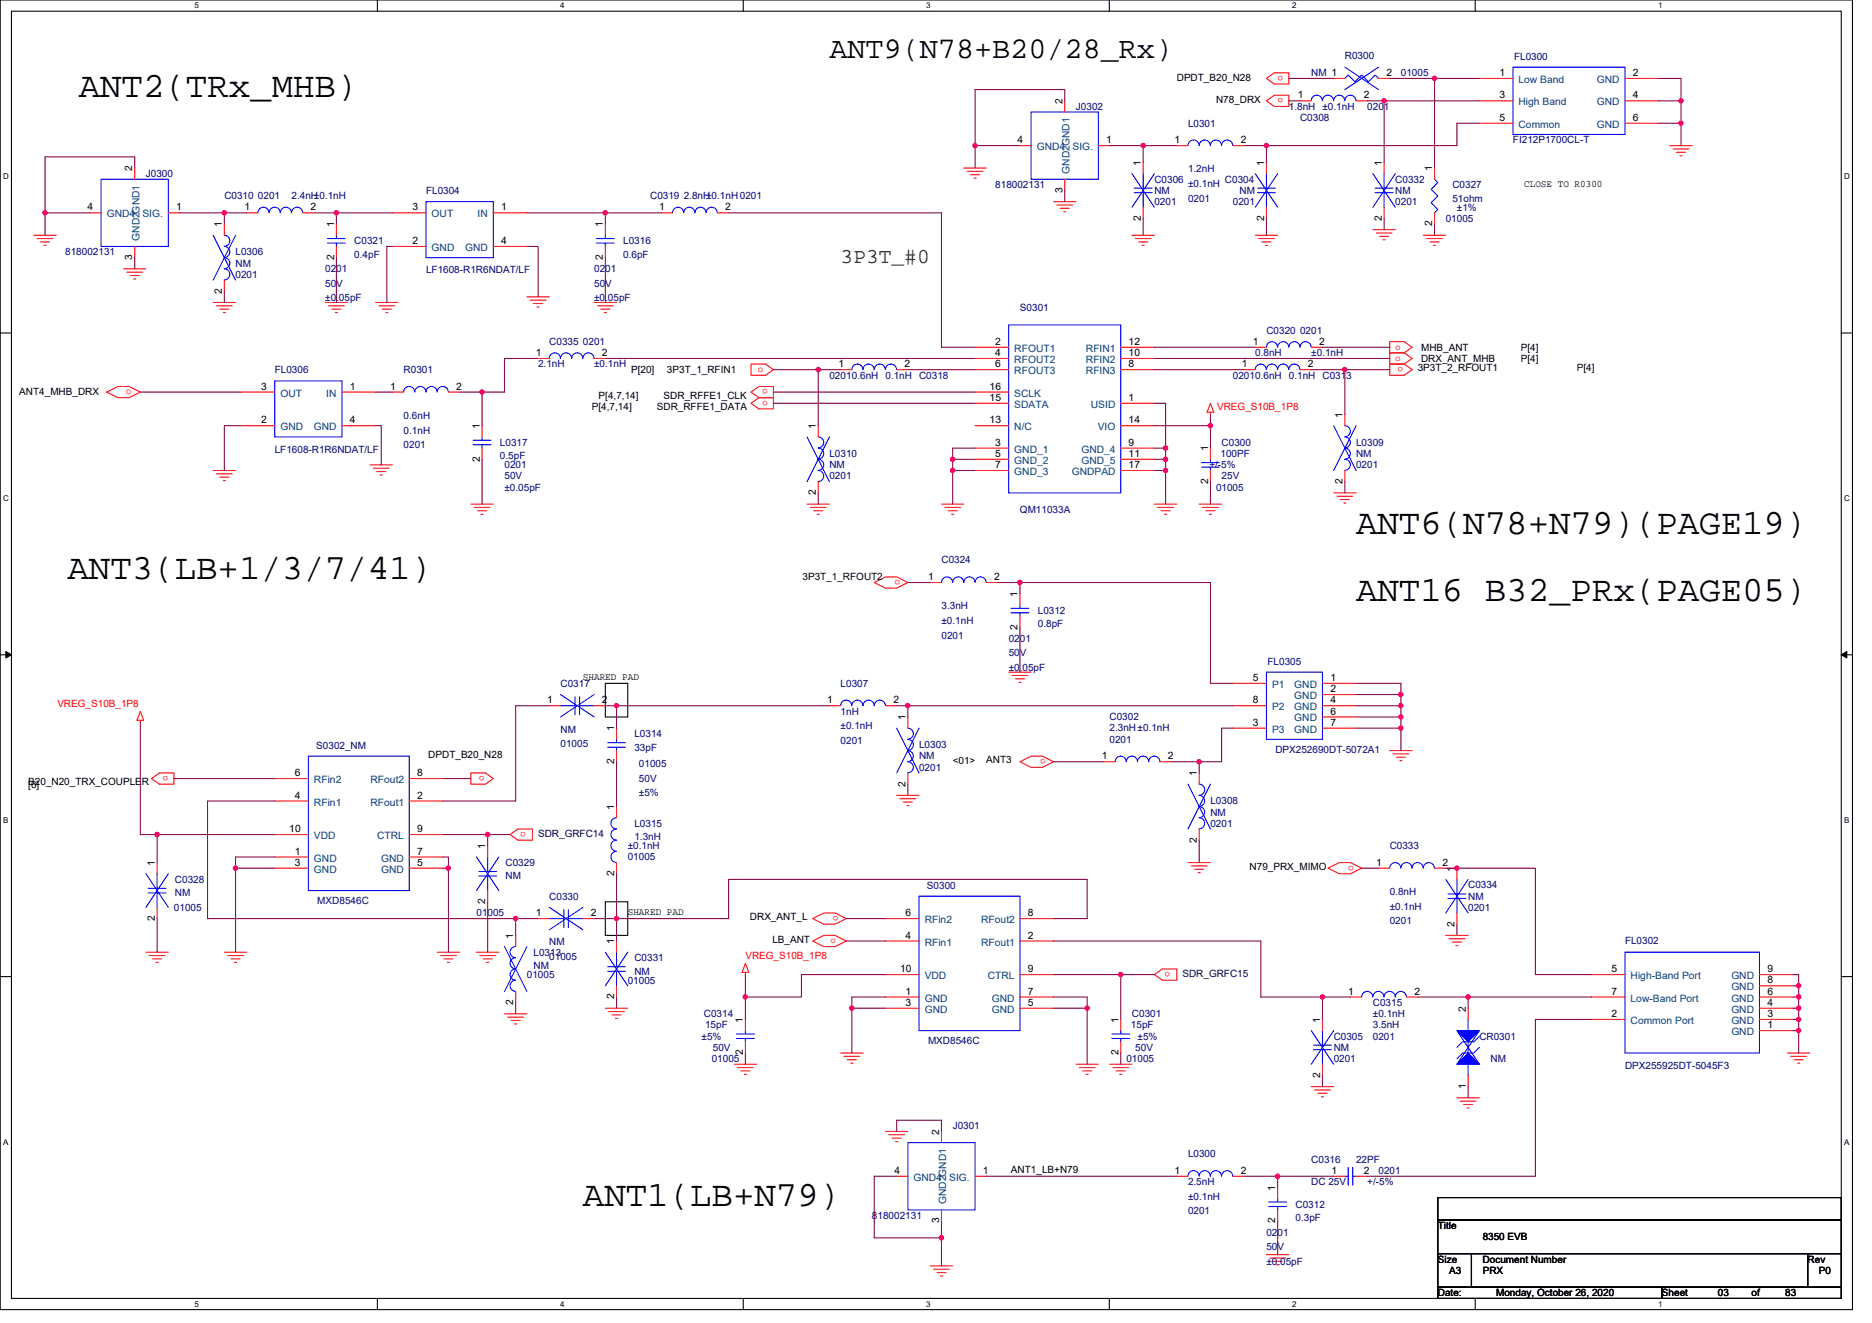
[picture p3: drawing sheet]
<svg xmlns="http://www.w3.org/2000/svg" width="297mm" height="210mm" viewBox="0 0 297 210" stroke-linecap="round" stroke-linejoin="round" font-family="sans-serif">
<path d="M0 0h293.9v207.9h-293.9zM1.8 1.8h290.4v204.3h-290.4z" fill="none" stroke="#000" stroke-width=".17"/>
<g fill="#fff">
<path d="M30.8 .2h.7v1.4h-.7z"/>
<path d="M30.8 206.3h.7v1.4h-.7z"/>
</g>
<path d="M59.9 0v1.8M59.9 206.1v1.8" fill="none" stroke="#000" stroke-width=".17"/>
<g fill="#fff">
<path d="M88.9 .2h.7v1.4h-.7z"/>
<path d="M88.9 206.3h.7v1.4h-.7z"/>
</g>
<path d="M117.9 0v1.8M117.9 206.1v1.8" fill="none" stroke="#000" stroke-width=".17"/>
<g fill="#fff">
<path d="M147 .2h.7v1.4h-.7z"/>
<path d="M147 206.3h.7v1.4h-.7z"/>
</g>
<path d="M176 0v1.8M176 206.1v1.8" fill="none" stroke="#000" stroke-width=".17"/>
<g fill="#fff">
<path d="M205 .2h.7v1.4h-.7z"/>
<path d="M205 206.3h.7v1.4h-.7z"/>
</g>
<path d="M234.1 0v1.8M234.1 206.1v1.8" fill="none" stroke="#000" stroke-width=".17"/>
<g fill="#fff">
<path d="M263.1 .2h.7v1.4h-.7z"/>
<path d="M263.1 206.3h.7v1.4h-.7z"/>
<path d="M.5 27.3h.9v1.4h-.9z"/>
<path d="M292.6 27.3h.9v1.4h-.9z"/>
<path d="M.5 78.4h.9v1.4h-.9z"/>
<path d="M292.6 78.4h.9v1.4h-.9z"/>
</g>
<path d="M0 52.9h1.8M292.2 52.9h1.7" fill="none" stroke="#000" stroke-width=".17"/>
<g fill="#fff">
<path d="M.5 129.5h.8v1.4h-.8z"/>
<path d="M292.6 129.5h.9v1.4h-.9z"/>
</g>
<path d="M0 103.9h1.8M292.2 103.9h1.7" fill="none" stroke="#000" stroke-width=".17"/>
<path d="M.9 103.4l.9 .5-.9 .5zM292.2 103.9l.8-.5v1z" fill="#000" stroke="#000" stroke-width=".16"/>
<g fill="#fff">
<path d="M.5 180.5h.8v1.4h-.8z"/>
<path d="M292.6 180.5h.9v1.4h-.9z"/>
</g>
<path d="M96.1 108.5h3.5v5.3h-3.5zM0 155h1.8M96.1 143.1h3.5v5.4h-3.5zM292.2 155h1.7M228.2 190.1h64v3.5h-64zM228.2 193.6h64v5.4h-64zM228.2 199h5.3v5.3h-5.3zM233.5 199h53.3v5.3h-53.3zM286.8 199h5.4v5.3h-5.4zM228.2 204.3h35.5v1.8h-35.5zM263.7 204.3h28.5v1.8h-28.5z" fill="none" stroke="#000" stroke-width=".17"/>
<g fill="none" stroke="#f00" stroke-width=".17">
<path d="M168.9 16v1.8M201 12.4l1.2-.8h2.3v1.7h-2.3zM201 16l1.2-.9h2.3v1.8h-2.3zM206.3 16h1.8M211.6 12.4h1.8M215.2 16h1.8M218.7 12.4h1.8M234.7 12.4h5.4M234.7 16h5.4M234.7 19.6h5.4M257.8 12.4h5.4M257.8 16h5.4"/>
<path d="M257.8 19.6h5.4M5.4 37.3h3.5M5.9 37.9h2.5M6.4 38.4h1.5M7 38.9h.3M14.3 33.8h1.7M21.4 26.7v1.7M21.4 39.1v1.8M26.7 33.8h1.8M35.6 35.6v1.7M39.2 33.8h1.7M48 33.8h1.8"/>
<path d="M53.4 35.6v1.7M53.4 39.1v1.8M62.3 39.1h5.3M62.3 33.8h5.3M78.3 33.8h5.3M78.3 39.1h5.3M96.1 35.6v1.7M96.1 39.1v1.8M104.9 33.8h1.8M113.8 33.8h1.8M152.9 26.7h3.6M153.5 27.2h2.5"/>
<path d="M154 27.7h1.4M154.6 28.3h.3M161.8 23.1h1.8M167.2 32h3.5M167.7 32.5h2.5M168.2 33.1h1.5M168.8 33.6h.3M168.9 28.4v1.8M174.3 23.1h1.8M179.6 37.3h3.6M180.1 37.9h2.5M180.7 38.4h1.4"/>
<path d="M181.2 38.9h.4M181.4 25.8v1.8M181.4 32.9v1.8M186.7 23.1h1.8M195.6 23.1h1.8M199.2 37.3h3.5M199.7 37.9h2.5M200.2 38.4h1.5M200.8 38.9h.3M201 25.8v1.8M201 32.9v1.8M217.8 36.4h3.6"/>
<path d="M218.4 37h2.5M218.9 37.5h1.4M219.5 38.1h.3M219.6 25.8v1.8M219.6 32.9v1.8M225.8 37.3h3.6M226.4 37.9h2.5M226.9 38.4h1.4M227.5 38.9h.3M227.6 26.7v1.7M227.6 33.8v1.8M265 23.1h3.5"/>
<path d="M265.5 23.6h2.5M266 24.2h1.5M266.6 24.7h.3M19.6 42.7h3.6M20.1 43.2h2.5M20.7 43.7h1.4M21.2 44.3h.3M33.8 48h3.6M34.4 48.5h2.4M34.9 49.1h1.4M35.4 49.6h.4M35.6 44.4v1.8"/>
<path d="M51.6 48h3.6M52.1 48.5h2.5M52.7 49.1h1.4M53.2 49.6h.3M59.6 48h3.6M60.1 48.5h2.5M60.7 49.1h1.4M61.2 49.6h.3M83.6 47.1h3.6M84.1 47.6h2.5M84.7 48.2h1.4M85.2 48.7h.4"/>
<path d="M85.4 56.9h1.8M94.3 56.9h1.8M94.3 48h3.5M94.8 48.5h2.5M95.3 49.1h1.5M95.9 49.6h.3M119.2 57.8h2.3l1.2 .9-1.2 .9h-2.3zM133.4 58.7h1.8M142.3 58.7h1.8M154.7 55.1h5.4M154.7 56.9h5.4M154.7 58.7h5.4"/>
<path d="M177.8 55.1h5.4M177.8 58.7h5.4M177.8 56.9h5.4M197.4 58.7h1.8M199.2 55.1h1.8M206.3 58.7h1.8M208.1 55.1h1.7M220.5 54.2h2.3l1.3 .9-1.3 .9h-2.3zM220.5 57.8h2.3l1.3 .9-1.3 .9h-2.3zM222.8 56l1.3 .9-1.3 .9M222.8 56h-2.3v1.8h2.3M16.9 62.2l1.8-.9h1.8l1.8 .9-1.8 .9h-1.8z"/>
<path d="M33.8 74.7h3.6M34.4 75.2h2.4M34.9 75.7h1.4M35.4 76.3h.4M38.3 67.6h5.3M38.3 62.2h5.3M54.3 62.2h5.3M54.3 67.6h5.3M58.7 73.8h3.6M59.2 74.3h2.5M59.8 74.8h1.4M60.3 75.4h.4"/>
<path d="M62.3 62.2h1.7M71.2 62.2h1.7M76.5 67.6v1.7M76.5 71.1v1.8M119.2 62.2l1.2-.9h2.3v1.8h-2.3zM119.2 64l1.2-.9h2.3v1.8h-2.3zM129.8 67.6v1.7M129.8 76.5v1.7M154.7 71.1h5.4M154.7 72.9h5.4M154.7 62.2h5.4M154.7 64h5.4"/>
<path d="M154.7 67.6h5.4M154.7 74.7h5.4M177.8 64h5.4M177.8 67.6h5.4M177.8 71.1h5.4M177.8 72.9h5.4M177.8 74.7h5.4M192.1 71.1v1.8M192.1 74.7v1.8M192.1 64l.5 1.4h-1.1zM192.1 65.4v.4M211.6 78.2h3.6"/>
<path d="M212.2 78.8h2.4M212.7 79.3h1.4M213.2 79.8h.4M213.4 65.8v1.8M213.4 74.7v1.8M74.7 80h3.6M75.2 80.5h2.5M75.8 81.1h1.4M76.3 81.6h.4M128.1 80h3.5M128.6 80.5h2.5M129.1 81.1h1.5"/>
<path d="M129.7 81.6h.3M138.7 92.5l1.8-.9h1.8l1.8 .9-1.8 .8h-1.8zM147.6 92.5h1.8M149.4 80h3.5M149.9 80.5h2.5M150.4 81.1h1.5M151 81.6h.3M156.5 92.5h1.8M161.8 94.2v1.8M161.8 97.8v1.8M183.2 80h3.5M183.7 80.5h2.5"/>
<path d="M184.2 81.1h1.5M184.8 81.6h.3M190.3 80h3.5M190.8 80.5h2.5M191.3 81.1h1.5M191.9 81.6h.3M22.3 112.9l.5 1.4h-1.1zM22.3 114.3v.4M87.2 112h1.7M94.3 112h1.8M97.8 115.6v1.7M97.8 119.1v1.8"/>
<path d="M131.6 112h1.8M140.5 112h1.8M144.1 113.8v1.8M160.1 106.7h3.5M160.6 107.2h2.5M161.1 107.7h1.5M161.7 108.3h.3M195.6 115.6h5.4M195.6 108.5h5.4M195.6 112h5.4M209.8 108.5h5.4M209.8 110.2h5.4"/>
<path d="M209.8 112h5.4M209.8 113.8h5.4M209.8 115.6h5.4M220.5 119.1h3.6M221 119.7h2.5M24 123.6l1.3-.9h2.3v1.8h-2.3zM24.9 136.9v1.8M43.6 136h5.3M43.6 137.8h5.3M43.6 127.1h5.3M43.6 123.6h5.3M43.6 132.5h5.3"/>
<path d="M64.9 127.1h5.4M64.9 137.8h5.4M64.9 136h5.4M64.9 123.6h5.4M64.9 132.5h5.4M74.7 122.7h2.3l1.3 .9-1.3 .9h-2.3zM77.4 134.2v1.8M80.9 132.5l1.3-.9h2.3v1.7l-2.3 .1zM97.8 128v1.8M97.8 136.9v1.8M142.3 126.2h3.5M142.8 126.8h2.5"/>
<path d="M143.3 127.3h1.5M143.9 127.8h.3M144.1 122.7v1.8M161.8 120.9l1.8-.9h1.8l1.8 .9-1.8 .9h-1.8zM175.2 120.9h1.8M184.1 120.9h1.7M188.5 136.9h3.6M189 137.4h2.5M189.6 138h1.4M190.1 138.5h.4M190.3 122.7v1.8M190.3 131.6v1.7"/>
<path d="M210.7 137.8l1.8-.9h1.8l1.8 .9-1.8 .9h-1.8zM218.7 137.8h1.8M221.6 120.2h1.4M222.1 120.7h.4M227.6 137.8h1.8M231.2 137.8v1.8M23.2 151.1h3.5M23.7 151.7h2.5M24.2 152.2h1.5M24.8 152.7h.3M24.9 144v1.8M35.6 151.1h3.6"/>
<path d="M36.1 151.7h2.5M36.7 152.2h1.4M37.2 152.7h.3M69.4 151.1h3.5M69.9 151.7h2.5M70.4 152.2h1.5M71 152.7h.3M75.6 151.1h3.6M76.1 151.7h2.5M76.7 152.2h1.4M77.2 152.7h.4M77.4 141.4v1.7"/>
<path d="M81.8 148.5v1.7M81.8 157.4v1.7M85.4 145.8h1.8M92.5 145.8h1.8M97.8 149.4v1.7M97.8 156.5v1.7M118.3 152.9l.5 1.4h-1.1zM118.3 154.3v.4M128.9 149.4l1.8-.9h1.8l1.8 .9-1.8 .8h-1.8zM128.9 145.8l1.8-.9h1.8l1.8 .9-1.8 .9h-1.8zM140.5 158.2h5.3M140.5 149.4h5.3"/>
<path d="M140.5 145.8h5.3M140.5 154.7h5.3M161.8 149.4h5.4M161.8 158.2h5.4M161.8 145.8h5.4M161.8 154.7h5.4M183.2 154.7l1.2-.9h2.3v1.8h-2.3zM214.3 158.2h1.8M223.2 158.2h1.8M229.4 148.5h3.6M229.9 149h2.5M230.5 149.5h1.4"/>
<path d="M231 150.1h.3M231.2 144.9v1.8M252.5 154.7h5.3M252.5 158.2h5.3M279.2 158.2h5.3M279.2 156.5h5.3M279.2 154.7h5.3M80 160.9h3.6M80.6 161.4h2.5M81.1 162h1.4M81.7 162.5h.3M96.1 160h3.5"/>
<path d="M96.6 160.5h2.5M97.1 161.1h1.4M97.7 161.6h.3M116.5 168.9h3.6M117 169.4h2.5M117.6 170h1.4M118.1 170.5h.3M118.3 161.8v1.8M118.3 165.4v1.7M133.4 167.1h3.5M133.9 167.7h2.5M134.4 168.2h1.5"/>
<path d="M135 168.7h.3M140.5 160h5.3M140.5 179.6h3.6M149.4 179.6v1.8M161.8 160h5.4M170.7 168.9h3.6M171.3 169.4h2.5M171.8 170h1.4M172.3 170.5h.4M176.1 168.9h3.5M176.6 169.4h2.5M177.1 170h1.5"/>
<path d="M177.7 170.5h.3M177.8 161.8v1.8M177.8 165.4v1.7M208.1 172.5h3.5M208.6 173h2.5M209.1 173.5h1.5M209.7 174.1h.3M209.8 161.8v1.8M209.8 168.9v1.8M231.2 174.2h3.5M231.7 174.8h2.5M232.2 175.3h1.5"/>
<path d="M232.8 175.9h.3M233 170.7v1.8M233 160v1.8M252.5 161.8h5.3M279.2 161.8h5.3M279.2 163.6h5.3M279.2 160h5.3M283.6 167.1h3.6M284.2 167.7h2.5M284.7 168.2h1.4M285.2 168.7h.4M141 180.1h2.5"/>
<path d="M141.6 180.6h1.4M142.1 181.2h.3M142.3 186.7h1.8M149.4 192v1.8M154.7 186.7h1.8M186.7 186.7h1.8M195.6 186.7h1.8M201 199.1h3.5M201.5 199.7h2.5M202.7 188.5v1.7M202.7 192v1.8M211.6 186.7h1.8"/>
<path d="M215.2 186.7h1.8M147.6 200.9h3.6M148.1 201.4h2.5M148.7 202h1.4M149.2 202.5h.4M202 200.2h1.5M202.6 200.7h.3"/>
</g>
<g fill="none" stroke="#00f" stroke-width=".17">
<path d="M163.6 17.8h10.7v10.6h-10.7zM209.8 16a.88 .88 0 0 0-.9-.9 .88 .88 0 0 0-.8 .9M211.6 16a.88 .88 0 0 0-.9-.9 .88 .88 0 0 0-.9 .9M213.4 16a.88 .88 0 0 0-.9-.9 .88 .88 0 0 0-.9 .9M213.4 10.7l5.3 3.5M213.4 12.4l.5-.5 1.1 1.1 1.1-1.1 1 1.1 1.1-1.1 .5 .5M215.2 16a.88 .88 0 0 0-.9-.9 .88 .88 0 0 0-.9 .9M218.7 10.7l-5.3 3.5M240.1 10.7h17.7v10.6h-17.7zM16 28.4h10.7v10.7h-10.7zM33.8 37.3l3.6 7.1M35.6 37.3a.88 .88 0 0 1 .9 .9 .88 .88 0 0 1-.9 .9 .89 .89 0 0 1 .9 .9 .89 .89 0 0 1-.9 .9"/>
<path d="M37.4 37.3l-3.6 7.1M42.7 33.8a.88 .88 0 0 0-.9-.9 .88 .88 0 0 0-.9 .9M44.5 33.8a.88 .88 0 0 0-.9-.9 .88 .88 0 0 0-.9 .9M48 33.8a.89 .89 0 0 0-.9-.9 .89 .89 0 0 0-.9 .9 .88 .88 0 0 0-.8-.9 .88 .88 0 0 0-.9 .9M52 37.9h2.8M52 38.6h2.8M53.4 37.3v.6M53.4 38.6v.5M67.6 32h10.7v8.9h-10.7zM94.6 37.9h2.9M94.6 38.6h2.9M96.1 37.3v.6"/>
<path d="M96.1 38.6v.5M110.3 33.8a.89 .89 0 0 0-.9-.9 .89 .89 0 0 0-.9 .9 .88 .88 0 0 0-.9-.9 .88 .88 0 0 0-.9 .9M112 33.8a.88 .88 0 0 0-.8-.9 .88 .88 0 0 0-.9 .9M113.8 33.8a.88 .88 0 0 0-.9-.9 .88 .88 0 0 0-.8 .9M179.6 27.6l3.6 5.3M180 29.9h2.8M180 30.6h2.8M181.4 27.6v2.3M181.4 30.6v2.3M183.2 27.6l-3.6 5.3M190.3 23.1a.88 .88 0 0 0-.9-.9 .88 .88 0 0 0-.9 .9M192 23.1a.88 .88 0 0 0-.8-.9 .88 .88 0 0 0-.9 .9"/>
<path d="M195.6 23.1a.89 .89 0 0 0-.9-.9 .89 .89 0 0 0-.9 .9 .88 .88 0 0 0-.9-.9 .88 .88 0 0 0-.8 .9M199.2 27.6l3.5 5.3M199.5 29.9h2.9M199.5 30.6h2.9M201 27.6v2.3M201 30.6v2.3M202.7 27.6l-3.5 5.3M217.8 27.6l3.6 5.3M218.2 29.9h2.8M218.2 30.6h2.8M219.6 27.6v2.3M219.6 30.6v2.3"/>
<path d="M221.4 27.6l-3.6 5.3M227.6 28.4l.6 .6-1.1 1.1 1.1 1-1.1 1.1 1.1 1.1-.6 .5M35.6 40.9a.88 .88 0 0 1 .9 .9 .88 .88 0 0 1-.9 .9M35.6 42.7a.88 .88 0 0 1 .9 .9 .88 .88 0 0 1-.9 .8M87.2 56.9a.88 .88 0 0 1 .8-.9 .88 .88 0 0 1 .9 .9 .89 .89 0 0 1 .9-.9 .89 .89 0 0 1 .9 .9M90.7 56.9a.88 .88 0 0 1 .9-.9 .88 .88 0 0 1 .9 .9M92.5 56.9a.88 .88 0 0 1 .9-.9 .88 .88 0 0 1 .9 .9M140.5 58.7a.89 .89 0 0 0-.9-.9 .89 .89 0 0 0-.9 .9 .89 .89 0 0 0-.9-.9 .89 .89 0 0 0-.9 .9 .88 .88 0 0 0-.9-.9 .88 .88 0 0 0-.8 .9M142.3 58.7a.88 .88 0 0 0-.9-.9 .88 .88 0 0 0-.9 .9M160.1 51.6h17.7v26.6h-17.7zM200.9 58.7a.88 .88 0 0 0-.8-.9 .88 .88 0 0 0-.9 .9M202.7 58.7a.88 .88 0 0 0-.9-.9 .88 .88 0 0 0-.8 .9"/>
<path d="M202.7 55.1a.88 .88 0 0 0-.9-.9 .88 .88 0 0 0-.8 .9M206.3 58.7a.89 .89 0 0 0-.9-.9 .89 .89 0 0 0-.9 .9 .88 .88 0 0 0-.9-.9 .88 .88 0 0 0-.9 .9M208 55.1a.89 .89 0 0 0-.8-.9 .89 .89 0 0 0-.9 .9 .89 .89 0 0 0-.9-.9 .89 .89 0 0 0-.9 .9 .88 .88 0 0 0-.9-.9 .88 .88 0 0 0-.9 .9M43.6 60.5h10.7v8.8h-10.7zM69.4 62.2a.89 .89 0 0 0-.9-.9 .89 .89 0 0 0-.9 .9 .89 .89 0 0 0-.9-.9 .89 .89 0 0 0-.9 .9 .88 .88 0 0 0-.9-.9 .88 .88 0 0 0-.9 .9M71.1 62.2a.88 .88 0 0 0-.8-.9 .88 .88 0 0 0-.9 .9M75.1 69.9h2.8M75.1 70.6h2.8M76.5 69.3v.6M76.5 70.6v.5M128.1 69.3l3.5 7.2M129.8 69.3a.88 .88 0 0 1 .9 .9 .88 .88 0 0 1-.9 .9"/>
<path d="M129.8 71.1a.88 .88 0 0 1 .9 .9 .88 .88 0 0 1-.9 .9M129.8 72.9a.88 .88 0 0 1 .9 .9 .88 .88 0 0 1-.9 .9 .89 .89 0 0 1 .9 .8 .89 .89 0 0 1-.9 .9M131.6 69.3l-3.5 7.2M190.6 73.4h2.9M190.6 74.1h2.9M192.1 72.9v.5M192.1 74.1v.6M211.6 67.6l3.6 7.1M213.4 67.6a.88 .88 0 0 1 .9 .8 .88 .88 0 0 1-.9 .9M213.4 69.3a.88 .88 0 0 1 .9 .9 .88 .88 0 0 1-.9 .9M213.4 71.1a.88 .88 0 0 1 .9 .9 .88 .88 0 0 1-.9 .9M213.4 72.9a.88 .88 0 0 1 .9 .9 .88 .88 0 0 1-.9 .9"/>
<path d="M215.2 67.6l-3.6 7.1M151.1 92.4a.88 .88 0 0 0-.8-.8 .88 .88 0 0 0-.9 .8M152.9 92.4a.88 .88 0 0 0-.9-.8 .88 .88 0 0 0-.8 .8M156.5 92.4a.89 .89 0 0 0-.9-.8 .89 .89 0 0 0-.9 .8 .88 .88 0 0 0-.9-.8 .88 .88 0 0 0-.9 .8M160.4 96.5h2.9M160.4 97.3h2.9M161.8 96v.5M161.8 97.3v.5M88.9 110.2l5.4 3.6M88.9 112h2.3M91.2 110.6v2.8M92 110.6v2.8"/>
<path d="M92 112h2.3M94.3 110.2l-5.4 3.6M96.4 117.9h2.8M96.4 118.6h2.8M97.8 117.3v.6M97.8 118.6v.5M140.5 112a.89 .89 0 0 0-.9-.9 .89 .89 0 0 0-.9 .9 .89 .89 0 0 0-.9-.9 .89 .89 0 0 0-.9 .9 .89 .89 0 0 0-.9-.9 .89 .89 0 0 0-.9 .9 .88 .88 0 0 0-.8-.9 .88 .88 0 0 0-.9 .9M142.3 115.6l3.5 7.1M144 115.6a.88 .88 0 0 1 .9 .8 .88 .88 0 0 1-.9 .9 .89 .89 0 0 1 .9 .9 .89 .89 0 0 1-.9 .9M144 119.1a.88 .88 0 0 1 .9 .9 .88 .88 0 0 1-.9 .9M145.8 115.6l-3.5 7.1M201 106.7h8.8v10.6h-8.8z"/>
<path d="M23.2 138.7l3.5 5.3M24.9 138.7v2.3M26.7 138.7l-3.5 5.3M48.9 120h16v21.4h-16zM75.6 136l3.6 5.4M76 138.3h2.8M76 139h2.8M77.4 136v2.3M77.4 139v2.4M79.2 136l-3.6 5.4M97.8 129.8a.88 .88 0 0 0-.9 .9 .88 .88 0 0 0 .9 .9M97.8 131.6a.88 .88 0 0 0-.9 .9 .88 .88 0 0 0 .9 .8"/>
<path d="M97.8 133.3a.88 .88 0 0 0-.9 .9 .88 .88 0 0 0 .9 .9 .89 .89 0 0 0-.9 .9 .89 .89 0 0 0 .9 .9M144 120.9a.88 .88 0 0 1 .9 .9 .88 .88 0 0 1-.9 .9M178.7 120.9a.88 .88 0 0 0-.9-.9 .88 .88 0 0 0-.8 .9M184 120.9a.89 .89 0 0 0-.8-.9 .89 .89 0 0 0-.9 .9 .89 .89 0 0 0-.9-.9 .89 .89 0 0 0-.9 .9 .88 .88 0 0 0-.9-.9 .88 .88 0 0 0-.9 .9M188.5 124.5l3.6 7.1M190.3 124.5a.88 .88 0 0 1 .9 .8 .88 .88 0 0 1-.9 .9 .89 .89 0 0 1 .9 .9 .89 .89 0 0 1-.9 .9 .89 .89 0 0 1 .9 .9 .89 .89 0 0 1-.9 .9M190.3 129.8a.88 .88 0 0 1 .9 .9 .88 .88 0 0 1-.9 .9M192.1 124.5l-3.6 7.1M220.5 137.8a.88 .88 0 0 1 .9-.9 .88 .88 0 0 1 .9 .9M222.3 137.8a.88 .88 0 0 1 .9-.9 .88 .88 0 0 1 .8 .9 .89 .89 0 0 1 .9-.9 .89 .89 0 0 1 .9 .9 .89 .89 0 0 1 .9-.9 .89 .89 0 0 1 .9 .9M229.4 139.6l3.6 5.3M231.2 139.6v2.3"/>
<path d="M233 139.6l-3.6 5.3M23.5 141h2.8M23.5 141.7h2.8M24.9 141.7v2.3M80 150.2l3.6 7.2M81.8 150.2a.88 .88 0 0 0-.9 .9 .88 .88 0 0 0 .9 .9 .89 .89 0 0 0-.9 .9 .89 .89 0 0 0 .9 .9 .89 .89 0 0 0-.9 .9 .89 .89 0 0 0 .9 .9M81.8 155.6a.88 .88 0 0 0-.9 .9 .88 .88 0 0 0 .9 .8M83.6 150.2l-3.6 7.2M87.2 145.8h2.3M87.2 144l5.3 3.6M89.5 144.4v2.8M90.2 144.4v2.8"/>
<path d="M90.2 145.8h2.3M92.5 144l-5.3 3.6M96.1 151.1l3.5 5.4M96.4 153.4h2.8M96.4 154.2h2.8M97.8 151.1v2.3M97.8 154.2v2.3M99.6 151.1l-3.5 5.4M145.8 142.2h16v21.4h-16zM217.8 158.2a.88 .88 0 0 0-.9-.8 .88 .88 0 0 0-.8 .8M223.2 158.2a.89 .89 0 0 0-.9-.8 .89 .89 0 0 0-.9 .8 .89 .89 0 0 0-.9-.8 .89 .89 0 0 0-.9 .8 .88 .88 0 0 0-.9-.8 .88 .88 0 0 0-.9 .8M229.8 141.9h2.8"/>
<path d="M229.8 142.6h2.8M231.2 142.6v2.3M257.8 151.1h21.4v16h-21.4zM116.9 164.1h2.8M116.9 164.8h2.8M118.3 163.6v.5M118.3 164.8v.6M176.4 164.1h2.9M176.4 164.8h2.9M177.8 163.6v.5M177.8 164.8v.6M208.1 163.6l3.5 5.3"/>
<path d="M208.4 165.9h2.9M208.4 166.6h2.9M209.8 163.6v2.3M209.8 166.6v2.3M211.6 163.6l-3.5 5.3M231.2 163.6l3.5 5.3M233 168.9v1.8M233 165.4v1.7M233 161.8v1.8M234.7 166.2l-.9 .9h-1.7l-.9 .9M234.7 163.6l-3.5 5.3M234.7 164.5l-.9 .9h-1.7l-.9 .8"/>
<path d="M144.1 181.4h10.6v10.6h-10.6zM188.5 186.7a.88 .88 0 0 1 .9-.9 .88 .88 0 0 1 .9 .9M190.3 186.7a.88 .88 0 0 1 .9-.9 .88 .88 0 0 1 .8 .9M192.1 186.7a.88 .88 0 0 1 .8-.9 .88 .88 0 0 1 .9 .9 .89 .89 0 0 1 .9-.9 .89 .89 0 0 1 .9 .9M201.3 190.8h2.8M201.3 191.5h2.8M202.7 190.2v.6M202.7 191.5v.5M213.4 186.7h.5M213.9 185.3v2.8M214.6 185.3v2.8M214.6 186.7h.6"/>
</g>
<g fill="#00f" stroke="#00f" stroke-width=".17">
<path d="M233 167.1l1.7 1.8h-3.5z"/>
<path d="M231.2 163.6h3.5l-1.7 1.8z"/>
</g>
<g fill="none" stroke="#800040" stroke-width=".17">
<path d="M168.9 16v-1.8h-14.2v8.9M204.5 12.4h7.1M204.5 16h1.8M217 16h2.6M220.5 12.4h7.1M234.7 19.6h-3.5v3.5h-30.2M234.7 12.4h-7.1v14.3M234.7 16h-15.1v9.8M263.2 12.4h3.5v3.6M263.2 16h3.5M263.2 19.6h3.5M266.7 16v3.6"/>
<path d="M266.7 19.6v3.5M7.2 33.8v3.5M7.2 33.8h7.1M21.4 26.7v-1.8h-14.2v8.9M28.5 33.8h7.1M35.6 33.8h3.6M35.6 33.8v1.8M49.8 33.8h3.6M53.4 33.8v1.8M53.4 33.8h8.9M62.3 39.1h-.9v8.9M83.6 33.8h12.5"/>
<path d="M83.6 39.1h1.8v8M96.1 33.8v1.8M96.1 33.8h8.8M115.6 33.8h33.8v21.3h5.3M154.7 23.1v3.6M154.7 23.1h7.1M168.9 30.2v1.8M176.1 23.1h5.3M181.4 23.1v2.7M181.4 34.7v2.6M181.4 23.1h5.3M197.4 23.1h3.6"/>
<path d="M201 23.1v2.7M201 34.7v2.6M219.6 34.7v1.7M227.6 35.6v1.7M21.4 40.9v1.8M35.6 46.2v1.8M53.4 40.9v7.1M85.4 56.9h-5.4v5.3h-3.5v5.4M96.1 40.9v7.1M96.1 56.9h58.6M122.7 58.7h7.1M129.8 58.7h3.6"/>
<path d="M129.8 58.7v8.9M144.1 58.7h10.6M183.2 55.1h16M183.2 56.9h37.3M183.2 58.7h14.2M208.1 58.7h5.3M209.8 55.1h10.7M213.4 58.7h7.1M213.4 58.7v7.1M22.3 62.2h16M38.3 67.6h-2.7v7.1M59.6 67.6h.9v6.2"/>
<path d="M59.6 62.2h2.7M72.9 62.2h3.6M76.5 72.9v7.1M122.7 62.2h32M122.7 64h32M129.8 78.2v1.8M151.2 72.9h3.5M151.2 72.9v1.8M151.2 74.7v5.3M151.2 74.7h3.5M154.7 71.1h-3.5v1.8M183.2 64h1.8v7.1"/>
<path d="M183.2 71.1h1.8M183.2 72.9h1.8M183.2 74.7h1.8M183.2 67.6h8.9v3.5M185 71.1v1.8M185 72.9v1.8M185 74.7v5.3M192.1 76.5v3.5M192.1 65.8v1.8M213.4 76.5v1.7M144.1 92.5h3.5M158.3 92.5h3.5v1.7"/>
<path d="M161.8 99.6v7.1M161.8 92.5h30.3v16h3.5M22.3 114.7v17.8h2.6M87.2 112h-5.4v15.1h-11.5M96.1 112h1.7M97.8 112h33.8M97.8 112v3.6M142.3 112h1.8M144.1 112h51.5M144.1 112v1.8M195.6 115.6h-1.8v5.3h-3.5M215.2 108.5h7.1v1.7"/>
<path d="M215.2 110.2h7.1M215.2 112h7.1M215.2 113.8h7.1M215.2 115.6h7.1M222.3 110.2v1.8M222.3 112v1.8M222.3 113.8v1.8M222.3 115.6v3.5M24.9 132.5v4.4M24.9 132.5h18.7M27.6 123.6h16M37.4 137.8v13.3"/>
<path d="M37.4 137.8h6.2M43.6 136h-6.2v1.8M43.6 127.1h-10.7v18.7h48.9M70.3 132.5h7.1M70.3 136h.9v15.1M70.3 137.8h.9M70.3 123.6h4.4M77.4 132.5v1.7M77.4 132.5h3.5M97.8 120.9v7.1M97.8 138.7v7.1M144.1 124.5v1.7"/>
<path d="M167.2 120.9h8M185.8 120.9h4.5M190.3 120.9v1.8M190.3 133.3v3.6M216.1 137.8h2.6M229.4 137.8h14.2v16.9h8.9M24.9 145.8v5.3M77.4 143.1v8M81.8 159.1v1.8M81.8 145.8v2.7M81.8 145.8h3.6M94.3 145.8h3.5"/>
<path d="M97.8 145.8h17.8v-6.2h56.9v6.2h-5.3M97.8 145.8v3.6M97.8 158.2v1.8M118.3 154.7v3.5M118.3 158.2v3.6M134.3 149.4h6.2M134.3 145.8h6.2M140.5 158.2h-5.3v1.8M140.5 154.7h-13.3v3.5h-8.9M167.2 158.2h5.3v1.8M167.2 154.7h10.6M167.2 149.4h32.9v8.8h9.7"/>
<path d="M177.8 154.7v7.1M177.8 154.7h5.4M209.8 158.2h4.5M209.8 158.2v3.6M225 158.2h8M231.2 146.7v1.8M252.5 158.2h-19.5v1.8M284.5 158.2h.9v1.8M284.5 154.7h.9v1.8M284.5 156.5h.9v1.7M118.3 167.1v1.8M140.5 160h-5.3v7.1"/>
<path d="M142.3 179.6v-1.8h7.1v1.8M167.2 160h5.3v8.9M177.8 167.1v1.8M209.8 170.7v1.8M233 172.5v1.7M252.5 161.8h-8.9v24.9h-26.6M284.5 160h.9v1.8M284.5 161.8h.9v1.8M284.5 163.6h.9M285.4 163.6v3.5M142.3 186.7h-3.6v9.8h10.7M149.4 193.8v2.7"/>
<path d="M149.4 196.5v4.4M156.5 186.7h30.2M197.4 186.7h5.3M202.7 186.7v1.8M202.7 186.7h8.9M202.7 193.8v5.3"/>
</g>
<g fill="#f0f" stroke="#f0f" stroke-width=".17">
<circle cx="213.4" cy="58.7" r=".35"/>
<circle cx="144" cy="112" r=".35"/>
<circle cx="154.7" cy="23.1" r=".35"/>
<circle cx="266.7" cy="16" r=".35"/>
<circle cx="181.4" cy="23.1" r=".35"/>
<circle cx="200.9" cy="23.1" r=".35"/>
<circle cx="266.7" cy="19.5" r=".35"/>
<circle cx="97.8" cy="112" r=".35"/>
<circle cx="81.8" cy="145.8" r=".35"/>
<circle cx="7.1" cy="33.8" r=".35"/>
<circle cx="149.4" cy="196.5" r=".35"/>
<circle cx="202.7" cy="186.7" r=".35"/>
<circle cx="35.6" cy="33.8" r=".35"/>
<circle cx="129.8" cy="58.7" r=".35"/>
<circle cx="190.3" cy="120.9" r=".35"/>
<circle cx="184.9" cy="71.1" r=".35"/>
<circle cx="192.1" cy="67.6" r=".35"/>
<circle cx="184.9" cy="72.9" r=".35"/>
<circle cx="184.9" cy="74.7" r=".35"/>
<circle cx="151.2" cy="72.9" r=".35"/>
<circle cx="151.2" cy="74.7" r=".35"/>
<circle cx="96" cy="33.8" r=".35"/>
<circle cx="222.3" cy="110.2" r=".35"/>
<circle cx="222.3" cy="112" r=".35"/>
<circle cx="222.3" cy="113.8" r=".35"/>
<circle cx="222.3" cy="115.6" r=".35"/>
<circle cx="219.6" cy="16" r=".35"/>
<circle cx="97.8" cy="145.8" r=".35"/>
<circle cx="231.2" cy="137.8" r=".35"/>
<circle cx="53.4" cy="33.8" r=".35"/>
<circle cx="285.4" cy="156.5" r=".35"/>
<circle cx="285.4" cy="158.2" r=".35"/>
<circle cx="285.4" cy="160" r=".35"/>
<circle cx="285.4" cy="161.8" r=".35"/>
<circle cx="285.4" cy="163.6" r=".35"/>
<circle cx="77.4" cy="132.4" r=".35"/>
<circle cx="24.9" cy="132.4" r=".35"/>
<circle cx="37.4" cy="137.8" r=".35"/>
<circle cx="71.1" cy="137.8" r=".35"/>
<circle cx="118.3" cy="158.2" r=".35"/>
<circle cx="177.8" cy="154.7" r=".35"/>
<circle cx="209.8" cy="158.2" r=".35"/>
<circle cx="135.2" cy="160" r=".35"/>
<circle cx="172.5" cy="160" r=".35"/>
<circle cx="232.9" cy="158.2" r=".35"/>
<circle cx="227.6" cy="12.4" r=".35"/>
<circle cx="76.5" cy="62.2" r=".35"/>
<circle cx="161.8" cy="92.4" r=".35"/>
</g>
<g font-size="5.7">
<text x="12.5" y="15.4">ANT2(TRx_MHB)</text>
<text x="215.2" y="84.7">ANT6(N78+N79)(PAGE19)</text>
<text x="10.7" y="91.8">ANT3(LB+1/3/7/41)</text>
<text x="215.2" y="95.4">ANT16 B32_PRx(PAGE05)</text>
<text x="92.5" y="191.4">ANT1(LB+N79)</text>
</g>
<text font-size="4.8" x="131.6" y="9.2">ANT9(N78+B20/28_Rx)</text>
<text font-size="3.4" fill="#008000" x="133.4" y="41.8">3P3T_#0</text>
<g font-size="1.6" fill="#000080">
<text x="213.4" y="9.4">R0300</text>
<text x="240.2" y="9.6">FL0300</text>
<text x="170.7" y="17.4">J0302</text>
<text x="204.5" y="17.4">1.8nH</text>
<text x="208.1" y="12.1">NM 1</text>
<text x="209.8" y="17.4">±0.1nH</text>
<text x="217" y="17.4">0201</text>
<text x="222.3" y="12.1">01005</text>
<text x="188.5" y="20.1">L0301</text>
<text x="206.3" y="19.2">C0308</text>
<text x="240.1" y="22.8">FI212P1700CL-T</text>
<text x="23.2" y="28.1">J0300</text>
<text x="157.9" y="29.9">818002131</text>
<text x="183.2" y="29">C0306</text>
<text x="188.5" y="27.4">1.2nH</text>
<text x="188.5" y="29.7">±0.1nH</text>
<text x="194.4" y="29">C0304</text>
<text x="221.4" y="29">C0332</text>
<text x="230.5" y="29.9">C0327</text>
<text x="35.6" y="31.6">C0310</text>
<text x="40.9" y="31.6">0201</text>
<text x="46.3" y="31.6">2.4nH±0.1nH</text>
<text x="67.6" y="30.8">FL0304</text>
<text x="103.2" y="31.6">C0319 2.8nH±0.1nH0201</text>
<text x="183.2" y="30.8">NM</text>
<text x="183.2" y="32.5">0201</text>
<text x="188.5" y="32">0201</text>
<text x="195.6" y="32.5">0201</text>
<text x="196.7" y="30.8">NM</text>
<text x="221.4" y="30.8">NM</text>
<text x="221.4" y="32.5">0201</text>
<text x="229.4" y="35.2">01005</text>
<text x="230.5" y="32">51ohm</text>
<text x="231.2" y="33.4">±1%</text>
<text x="10.3" y="40.5">818002131</text>
<text x="37.4" y="40.5">L0306</text>
<text x="56.2" y="38.8">C0321</text>
<text x="56.2" y="40.9">0.4pF</text>
<text x="98.9" y="38.8">L0316</text>
<text x="98.9" y="40.9">0.6pF</text>
<text x="37.4" y="42.3">NM</text>
<text x="37.4" y="44.1">0201</text>
<text x="51.6" y="43.2">0201</text>
<text x="51.6" y="45.5">50V</text>
<text x="51.6" y="47.8">±0.05pF</text>
<text x="67.6" y="43.4">LF1608-R1R6NDAT/LF</text>
<text x="94.3" y="43.2">0201</text>
<text x="94.3" y="45.5">50V</text>
<text x="94.3" y="47.8">±0.05pF</text>
<text x="161.8" y="49.4">S0301</text>
<text x="201" y="53">C0320</text>
<text x="206.3" y="53">0201</text>
<text x="43.6" y="59.2">FL0306</text>
<text x="64" y="59.2">R0301</text>
<text x="85.4" y="58.3">2.1nH</text>
<text x="87.2" y="54.8">C0335</text>
<text x="92.5" y="54.8">0201</text>
<text x="94.3" y="58.3">±0.1nH</text>
<text x="199.2" y="56.5">0.8nH</text>
<text x="208.1" y="56.5">±0.1nH</text>
<text x="131.6" y="60.1">02010.6nH</text>
<text x="140.5" y="60.1">0.1nH</text>
<text x="145.8" y="60.1">C0318</text>
<text x="195.6" y="60.1">02010.6nH</text>
<text x="204.5" y="60.1">0.1nH</text>
<text x="209.8" y="60.1">C0313</text>
<text x="43.6" y="71.8">LF1608-R1R6NDAT/LF</text>
<text x="64" y="66.5">0.6nH</text>
<text x="64" y="68.8">0.1nH</text>
<text x="64" y="71.1">0201</text>
<text x="79.3" y="70.8">L0317</text>
<text x="193.8" y="70.8">C0300</text>
<text x="215.2" y="70.8">L0309</text>
<text x="79.3" y="72.9">0.5pF</text>
<text x="80" y="74.3">0201</text>
<text x="80" y="76.1">50V</text>
<text x="80" y="77.9">±0.05pF</text>
<text x="131.6" y="72.5">L0310</text>
<text x="131.6" y="74.3">NM</text>
<text x="131.6" y="76.1">0201</text>
<text x="191.9" y="74.3">+/-5%</text>
<text x="193" y="77.9">01005</text>
<text x="193.7" y="72.5">100PF</text>
<text x="193.8" y="76.1">25V</text>
<text x="215.2" y="72.5">NM</text>
<text x="215.2" y="74.3">0201</text>
<text x="161.8" y="81.4">QM11033A</text>
<text x="149.4" y="89.4">C0324</text>
<text x="149.4" y="96.7">3.3nH</text>
<text x="149.4" y="99">±0.1nH</text>
<text x="149.4" y="101.3">0201</text>
<text x="160.1" y="101.9">0201</text>
<text x="164.7" y="97.4">L0312</text>
<text x="164.7" y="99.6">0.8pF</text>
<text x="160.1" y="104.2">50V</text>
<text x="160.1" y="106.5">±0.05pF</text>
<text x="201.1" y="105.6">FL0305</text>
<text x="88.9" y="109">C0317</text>
<text x="133.4" y="109">L0307</text>
<text x="133.4" y="113.4">1nH</text>
<text x="50.2" y="118.9">S0302_NM</text>
<text x="88.9" y="116.3">NM</text>
<text x="88.9" y="118.6">01005</text>
<text x="100.7" y="117">L0314</text>
<text x="100.7" y="119.1">33pF</text>
<text x="133.4" y="115.7">±0.1nH</text>
<text x="133.4" y="118">0201</text>
<text x="145.8" y="118.8">L0303</text>
<text x="176.1" y="114.3">C0302</text>
<text x="176.1" y="116.1">2.3nH±0.1nH</text>
<text x="176.1" y="117.9">0201</text>
<text x="202.4" y="119.5">DPX252690DT-5072A1</text>
<text x="101.4" y="121.8">01005</text>
<text x="101.4" y="124.1">50V</text>
<text x="145.8" y="120.5">NM</text>
<text x="145.8" y="122.3">0201</text>
<text x="100.7" y="131.2">L0315</text>
<text x="101.4" y="126.4">±5%</text>
<text x="192.1" y="127.7">L0308</text>
<text x="192.1" y="129.4">NM</text>
<text x="192.1" y="131.2">0201</text>
<text x="80.2" y="137.4">C0329</text>
<text x="99.6" y="134.8">±0.1nH</text>
<text x="99.6" y="136.5">01005</text>
<text x="100.7" y="133.4">1.3nH</text>
<text x="220.5" y="134.8">C0333</text>
<text x="27.8" y="140.1">C0328</text>
<text x="27.8" y="142.2">NM</text>
<text x="50.4" y="143.5">MXD8546C</text>
<text x="80.2" y="139.6">NM</text>
<text x="87.2" y="142.8">C0330</text>
<text x="147.1" y="141.2">S0300</text>
<text x="220.5" y="142.1">0.8nH</text>
<text x="233" y="141">C0334</text>
<text x="233" y="142.8">NM</text>
<text x="27.6" y="144.5">01005</text>
<text x="75.6" y="145.4">01005</text>
<text x="220.5" y="144.4">±0.1nH</text>
<text x="220.5" y="146.7">0201</text>
<text x="233" y="144.5">0201</text>
<text x="257.8" y="149.9">FL0302</text>
<text x="83.6" y="155.2">01005</text>
<text x="84.7" y="151.7">L0313</text>
<text x="84.7" y="153.8">NM</text>
<text x="87.2" y="150.1">NM</text>
<text x="87.2" y="152.4">01005</text>
<text x="100.7" y="152.5">C0331</text>
<text x="100.7" y="154.7">NM</text>
<text x="99.6" y="156.1">01005</text>
<text x="111.7" y="161.4">C0314</text>
<text x="179.6" y="161.4">C0301</text>
<text x="217.8" y="159.7">C0315</text>
<text x="217.8" y="161.4">±0.1nH</text>
<text x="111.3" y="165">±5%</text>
<text x="111.9" y="163.2">15pF</text>
<text x="113.1" y="166.8">50V</text>
<text x="147.3" y="165.7">MXD8546C</text>
<text x="179.4" y="163.2">15pF</text>
<text x="180.1" y="166.8">50V</text>
<text x="180.5" y="165">±5%</text>
<text x="211.6" y="165">C0305</text>
<text x="211.6" y="166.8">NM</text>
<text x="217.8" y="163.2">3.5nH</text>
<text x="217.8" y="165">0201</text>
<text x="234.7" y="165">CR0301</text>
<text x="112.9" y="168.6">01005</text>
<text x="178.7" y="168.6">01005</text>
<text x="211.6" y="168.6">0201</text>
<text x="236.5" y="168.6">NM</text>
<text x="257.8" y="169.6">DPX255925DT-5045F3</text>
<text x="151.2" y="179.2">J0301</text>
<text x="188.5" y="183.7">L0300</text>
<text x="208.1" y="184.6">C0316</text>
<text x="215.2" y="184.6">22PF</text>
<text x="188.5" y="188.1">2.5nH</text>
<text x="188.5" y="190.4">±0.1nH</text>
<text x="205.6" y="191.7">C0312</text>
<text x="208.1" y="188.1">DC 25V</text>
<text x="217" y="188.1">+/-5%</text>
<text x="218.7" y="186.3">0201</text>
<text x="138.4" y="193.4">818002131</text>
<text x="188.5" y="192.7">0201</text>
<text x="201" y="196.1">0201</text>
<text x="205.6" y="193.8">0.3pF</text>
<text x="201" y="198.4">50V</text>
<text x="201" y="200.7">±0.05pF</text>
</g>
<g font-size="1.6">
<text x="168.6" y="16.5" transform="rotate(-90 168.6 16.5)">2</text>
<text x="186.7" y="12.8">DPDT_B20_N28</text>
<text x="193" y="16.4">N78_DRX</text>
<text x="205.9" y="15.6">1</text>
<text x="216.4" y="15.6">2</text>
<text x="220" y="12.1">2</text>
<text x="237.9" y="12.1">1</text>
<text x="237.9" y="15.6">3</text>
<text x="259.1" y="12.1">2</text>
<text x="259.1" y="15.6">4</text>
<text x="161.5" y="22.7">4</text>
<text x="175.5" y="22.7">1</text>
<text x="186.4" y="22.7">1</text>
<text x="196.9" y="22.7">2</text>
<text x="237.9" y="19.2">5</text>
<text x="259.1" y="19.2">6</text>
<text x="21" y="27.2" transform="rotate(-90 21 27.2)">2</text>
<text x="181" y="26.3" transform="rotate(-90 181 26.3)">1</text>
<text x="200.6" y="26.3" transform="rotate(-90 200.6 26.3)">1</text>
<text x="219.2" y="26.3" transform="rotate(-90 219.2 26.3)">1</text>
<text x="227.2" y="27.2" transform="rotate(-90 227.2 27.2)">1</text>
<text x="241.8" y="29.7">CLOSE TO R0300</text>
<text x="13.9" y="33.4">4</text>
<text x="28" y="33.4">1</text>
<text x="38.8" y="33.4">1</text>
<text x="49.3" y="33.4">2</text>
<text x="65.5" y="33.4">3</text>
<text x="79.5" y="33.4">1</text>
<text x="104.6" y="33.4">1</text>
<text x="115.1" y="33.4">2</text>
<text x="168.6" y="30.6" transform="rotate(-90 168.6 30.6)">3</text>
<text x="181" y="35.1" transform="rotate(-90 181 35.1)">2</text>
<text x="200.6" y="35.1" transform="rotate(-90 200.6 35.1)">2</text>
<text x="219.2" y="35.1" transform="rotate(-90 219.2 35.1)">2</text>
<text x="227.2" y="35.9" transform="rotate(-90 227.2 35.9)">2</text>
<text x="21" y="41.3" transform="rotate(-90 21 41.3)">3</text>
<text x="35.2" y="36.1" transform="rotate(-90 35.2 36.1)">1</text>
<text x="53" y="41.3" transform="rotate(-90 53 41.3)">2</text>
<text x="53" y="36.1" transform="rotate(-90 53 36.1)">1</text>
<text x="65.5" y="38.7">2</text>
<text x="79.5" y="38.7">4</text>
<text x="95.7" y="41.3" transform="rotate(-90 95.7 41.3)">2</text>
<text x="95.7" y="36.1" transform="rotate(-90 95.7 36.1)">1</text>
<text x="35.2" y="46.6" transform="rotate(-90 35.2 46.6)">2</text>
<text x="85" y="56.5">1</text>
<text x="95.5" y="56.5">2</text>
<text x="100.1" y="59.2">P[20]</text>
<text x="105.8" y="59.2">3P3T_1_RFIN1</text>
<text x="133" y="58.3">1</text>
<text x="143.5" y="58.3">2</text>
<text x="157.9" y="54.7">2</text>
<text x="157.9" y="56.5">4</text>
<text x="157.9" y="58.3">6</text>
<text x="179.1" y="54.7">12</text>
<text x="179.1" y="58.3">8</text>
<text x="179.1" y="56.5">10</text>
<text x="197" y="58.3">1</text>
<text x="198.8" y="54.7">1</text>
<text x="207.5" y="58.3">2</text>
<text x="209.3" y="54.7">2</text>
<text x="225" y="58.8">3P3T_2_RFOUT1</text>
<text x="225.5" y="55.6">MHB_ANT</text>
<text x="225.5" y="57.4">DRX_ANT_MHB</text>
<text x="241.3" y="57.4">P[4]</text>
<text x="241.3" y="55.6">P[4]</text>
<text x="250.2" y="58.8">P[4]</text>
<text x="3.1" y="62.8">ANT4_MHB_DRX</text>
<text x="41.5" y="61.8">3</text>
<text x="55.5" y="61.8">1</text>
<text x="61.9" y="61.8">1</text>
<text x="72.4" y="61.8">2</text>
<text x="93.9" y="65.1">P[4,7,14]</text>
<text x="95" y="63.3">P[4,7,14]</text>
<text x="104.2" y="65.1">SDR_RFFE1_DATA</text>
<text x="105.3" y="63.3">SDR_RFFE1_CLK</text>
<text x="157" y="61.8">16</text>
<text x="157" y="63.6">15</text>
<text x="179.1" y="63.6">1</text>
<text x="41.5" y="67.2">2</text>
<text x="55.5" y="67.2">4</text>
<text x="76.1" y="68.1" transform="rotate(-90 76.1 68.1)">1</text>
<text x="129.5" y="68.1" transform="rotate(-90 129.5 68.1)">1</text>
<text x="157" y="67.2">13</text>
<text x="157.9" y="70.7">3</text>
<text x="179.1" y="67.2">14</text>
<text x="179.1" y="70.7">9</text>
<text x="191.7" y="71.6" transform="rotate(-90 191.7 71.6)">1</text>
<text x="213" y="66.3" transform="rotate(-90 213 66.3)">1</text>
<text x="76.1" y="73.3" transform="rotate(-90 76.1 73.3)">2</text>
<text x="157.9" y="72.5">5</text>
<text x="157.9" y="74.3">7</text>
<text x="179.1" y="72.5">11</text>
<text x="179.1" y="74.3">17</text>
<text x="191.7" y="76.8" transform="rotate(-90 191.7 76.8)">2</text>
<text x="213" y="76.8" transform="rotate(-90 213 76.8)">2</text>
<text x="129.5" y="78.6" transform="rotate(-90 129.5 78.6)">2</text>
<text x="127.3" y="92.1">3P3T_1_RFOUT2</text>
<text x="147.3" y="92.1">1</text>
<text x="157.8" y="92.1">2</text>
<text x="161.5" y="94.8" transform="rotate(-90 161.5 94.8)">1</text>
<text x="161.5" y="99.9" transform="rotate(-90 161.5 99.9)">2</text>
<text x="92.5" y="107.9">SHARED PAD</text>
<text x="86.8" y="111.6">1</text>
<text x="95.5" y="111.6">2</text>
<text x="131.3" y="111.6">1</text>
<text x="141.7" y="111.6">2</text>
<text x="198.8" y="108.1">5</text>
<text x="198.8" y="111.6">8</text>
<text x="211.1" y="108.1">1</text>
<text x="211.1" y="109.9">2</text>
<text x="211.1" y="111.6">4</text>
<text x="211.1" y="113.4">6</text>
<text x="97.4" y="116.1" transform="rotate(-90 97.4 116.1)">1</text>
<text x="143.7" y="114.3" transform="rotate(-90 143.7 114.3)">1</text>
<text x="198.8" y="115.2">3</text>
<text x="211.1" y="115.2">7</text>
<text x="4.5" y="124.6">B20_N20_TRX_COUPLER</text>
<text x="4.5" y="125">[6]</text>
<text x="46.8" y="123.2">6</text>
<text x="66.2" y="123.2">8</text>
<text x="68" y="120.4">DPDT_B20_N28</text>
<text x="97.4" y="121.3" transform="rotate(-90 97.4 121.3)">2</text>
<text x="143.7" y="124.8" transform="rotate(-90 143.7 124.8)">2</text>
<text x="151.2" y="121.3">&lt;01&gt;</text>
<text x="156.5" y="121.1">ANT3</text>
<text x="174.8" y="120.5">1</text>
<text x="185.3" y="120.5">2</text>
<text x="189.9" y="123.2" transform="rotate(-90 189.9 123.2)">1</text>
<text x="46.8" y="126.7">4</text>
<text x="66.2" y="126.7">2</text>
<text x="97.4" y="128.5" transform="rotate(-90 97.4 128.5)">1</text>
<text x="24.5" y="137.4" transform="rotate(-90 24.5 137.4)">1</text>
<text x="45.9" y="132.1">10</text>
<text x="46.8" y="135.6">1</text>
<text x="46.8" y="137.4">3</text>
<text x="66.2" y="132.1">9</text>
<text x="66.2" y="137.4">5</text>
<text x="66.2" y="135.6">7</text>
<text x="77" y="134.8" transform="rotate(-90 77 134.8)">1</text>
<text x="189.9" y="133.7" transform="rotate(-90 189.9 133.7)">2</text>
<text x="218.4" y="137.4">1</text>
<text x="228.9" y="137.4">2</text>
<text x="77" y="143.5" transform="rotate(-90 77 143.5)">2</text>
<text x="97.4" y="139.1" transform="rotate(-90 97.4 139.1)">2</text>
<text x="198.3" y="138.2">N79_PRX_MIMO</text>
<text x="230.8" y="138.3" transform="rotate(-90 230.8 138.3)">1</text>
<text x="24.5" y="146.2" transform="rotate(-90 24.5 146.2)">2</text>
<text x="81.4" y="149" transform="rotate(-90 81.4 149)">1</text>
<text x="85" y="145.4">1</text>
<text x="93.7" y="145.4">2</text>
<text x="97.4" y="149.9" transform="rotate(-90 97.4 149.9)">1</text>
<text x="99.6" y="145.3">SHARED PAD</text>
<text x="119" y="146">DRX_ANT_L</text>
<text x="122.6" y="149.7">LB_ANT</text>
<text x="143.7" y="149">4</text>
<text x="143.7" y="145.4">6</text>
<text x="163.1" y="149">2</text>
<text x="163.1" y="145.4">8</text>
<text x="230.8" y="147.1" transform="rotate(-90 230.8 147.1)">2</text>
<text x="142.8" y="154.3">10</text>
<text x="163.1" y="154.3">9</text>
<text x="255.7" y="154.3">5</text>
<text x="280.4" y="154.3">9</text>
<text x="81.4" y="159.5" transform="rotate(-90 81.4 159.5)">2</text>
<text x="97.4" y="158.6" transform="rotate(-90 97.4 158.6)">2</text>
<text x="143.7" y="157.9">1</text>
<text x="143.7" y="159.6">3</text>
<text x="163.1" y="159.6">5</text>
<text x="163.1" y="157.9">7</text>
<text x="213.9" y="157.9">1</text>
<text x="224.4" y="157.9">2</text>
<text x="232.6" y="160.5" transform="rotate(-90 232.6 160.5)">2</text>
<text x="255.7" y="157.9">7</text>
<text x="255.7" y="161.4">2</text>
<text x="280.4" y="161.4">3</text>
<text x="280.4" y="159.6">4</text>
<text x="280.4" y="157.9">6</text>
<text x="280.4" y="156.1">8</text>
<text x="117.9" y="167.5" transform="rotate(-90 117.9 167.5)">2</text>
<text x="117.9" y="162.3" transform="rotate(-90 117.9 162.3)">1</text>
<text x="177.5" y="167.5" transform="rotate(-90 177.5 167.5)">2</text>
<text x="177.5" y="162.3" transform="rotate(-90 177.5 162.3)">1</text>
<text x="209.5" y="162.3" transform="rotate(-90 209.5 162.3)">1</text>
<text x="280.4" y="163.2">1</text>
<text x="209.5" y="171.1" transform="rotate(-90 209.5 171.1)">2</text>
<text x="232.6" y="172.8" transform="rotate(-90 232.6 172.8)">1</text>
<text x="149" y="180.1" transform="rotate(-90 149 180.1)">2</text>
<text x="141.9" y="186.3">4</text>
<text x="156" y="186.3">1</text>
<text x="160.4" y="186.2">ANT1_LB+N79</text>
<text x="186.4" y="186.3">1</text>
<text x="196.9" y="186.3">2</text>
<text x="202.3" y="189" transform="rotate(-90 202.3 189)">1</text>
<text x="211.3" y="186.3">1</text>
<text x="216.4" y="186.3">2</text>
<text x="149" y="194.2" transform="rotate(-90 149 194.2)">3</text>
<text x="202.3" y="194.2" transform="rotate(-90 202.3 194.2)">2</text>
<text x="228.1" y="195.1">Title</text>
<text x="235.3" y="196.8">8350 EVB</text>
<text x="228.1" y="200.4">Size</text>
<text x="229.9" y="202.2">A3</text>
<text x="235.3" y="200.4">Document Number</text>
<text x="235.3" y="202.2">PRX</text>
<text x="286.8" y="200.4">Rev</text>
<text x="288.6" y="202.2">P0</text>
<text x="228.1" y="205.7">Date:</text>
<text x="237.4" y="205.7">Monday, October 26, 2020</text>
<text x="263.7" y="205.7">Sheet</text>
<text x="272.6" y="205.7">03</text>
<text x="277.9" y="205.7">of</text>
<text x="283.3" y="205.7">83</text>
</g>
<g font-size="1.6" fill="#f00">
<text x="203.6" y="12" transform="rotate(180 203.6 12)">o</text>
<text x="203.6" y="15.6" transform="rotate(180 203.6 15.6)">o</text>
<text x="120.2" y="59">o</text>
<text x="221.4" y="55.5">o</text>
<text x="221.4" y="57.3">o</text>
<text x="222.6" y="58.3" transform="rotate(180 222.6 58.3)">o</text>
<text x="20" y="62.6">o</text>
<text x="121.8" y="61.8" transform="rotate(180 121.8 61.8)">o</text>
<text x="121.8" y="63.6" transform="rotate(180 121.8 63.6)">o</text>
<text x="193.1" y="65.1">VREG_S10B_1P8</text>
<text x="142.8" y="92" transform="rotate(180 142.8 92)">o</text>
<text x="9.1" y="112.2">VREG_S10B_1P8</text>
<text x="26.7" y="123.1" transform="rotate(180 26.7 123.1)">o</text>
<text x="76.9" y="123.1" transform="rotate(180 76.9 123.1)">o</text>
<text x="165.9" y="120.5" transform="rotate(180 165.9 120.5)">o</text>
<text x="83.4" y="132" transform="rotate(180 83.4 132)">o</text>
<text x="214.8" y="137.4" transform="rotate(180 214.8 137.4)">o</text>
<text x="131.8" y="149.7">o</text>
<text x="133" y="145.4" transform="rotate(180 133 145.4)">o</text>
<text x="118.3" y="152.2">VREG_S10B_1P8</text>
<text x="185.7" y="154.3" transform="rotate(180 185.7 154.3)">o</text>
</g>
<g font-size="1.6" fill="#004080">
<text x="241" y="13.2">Low Band</text>
<text x="241" y="16.7">High Band</text>
<text x="253.4" y="13.2">GND</text>
<text x="253.4" y="16.7">GND</text>
<text x="164.5" y="23.8">GND4</text>
<text x="170.2" y="23.8">SIG.</text>
<text x="241" y="20.3">Common</text>
<text x="253.4" y="20.3">GND</text>
<text x="169.7" y="27.6" transform="rotate(-90 169.7 27.6)">GND2GND1</text>
<text x="16.9" y="34.5">GND4</text>
<text x="22.6" y="34.5">SIG.</text>
<text x="68.5" y="34.5">OUT</text>
<text x="75.8" y="34.5">IN</text>
<text x="22.1" y="38.2" transform="rotate(-90 22.1 38.2)">GND2GND1</text>
<text x="68.5" y="39.8">GND</text>
<text x="73.8" y="39.8">GND</text>
<text x="160.9" y="55.8">RFOUT1</text>
<text x="160.9" y="57.6">RFOUT2</text>
<text x="160.9" y="59.4">RFOUT3</text>
<text x="172.3" y="55.8">RFIN1</text>
<text x="172.3" y="59.4">RFIN3</text>
<text x="172.3" y="57.6">RFIN2</text>
<text x="44.5" y="62.9">OUT</text>
<text x="51.8" y="62.9">IN</text>
<text x="160.9" y="62.9">SCLK</text>
<text x="160.9" y="64.7">SDATA</text>
<text x="173.1" y="64.7">USID</text>
<text x="44.5" y="68.3">GND</text>
<text x="49.8" y="68.3">GND</text>
<text x="160.9" y="71.8">GND_1</text>
<text x="160.9" y="68.3">N/C</text>
<text x="171.6" y="71.8">GND_4</text>
<text x="174.2" y="68.3">VIO</text>
<text x="160.9" y="73.6">GND_2</text>
<text x="160.9" y="75.4">GND_3</text>
<text x="170" y="75.4">GNDPAD</text>
<text x="171.6" y="73.6">GND_5</text>
<text x="201.8" y="109.2">P1</text>
<text x="201.8" y="112.7">P2</text>
<text x="205.4" y="109.2">GND</text>
<text x="205.4" y="111">GND</text>
<text x="205.4" y="112.7">GND</text>
<text x="201.8" y="116.3">P3</text>
<text x="205.4" y="114.5">GND</text>
<text x="205.4" y="116.3">GND</text>
<text x="49.8" y="124.3">RFin2</text>
<text x="58.8" y="124.3">RFout2</text>
<text x="49.8" y="127.8">RFin1</text>
<text x="58.8" y="127.8">RFout1</text>
<text x="49.8" y="136.7">GND</text>
<text x="49.8" y="133.2">VDD</text>
<text x="59.8" y="133.2">CTRL</text>
<text x="60.5" y="136.7">GND</text>
<text x="49.8" y="138.5">GND</text>
<text x="60.5" y="138.5">GND</text>
<text x="146.7" y="146.5">RFin2</text>
<text x="155.7" y="146.5">RFout2</text>
<text x="146.7" y="150.1">RFin1</text>
<text x="146.7" y="155.4">VDD</text>
<text x="155.7" y="150.1">RFout1</text>
<text x="156.7" y="155.4">CTRL</text>
<text x="258.7" y="155.4">High-Band Port</text>
<text x="274.7" y="155.4">GND</text>
<text x="146.7" y="159">GND</text>
<text x="146.7" y="160.7">GND</text>
<text x="157.4" y="160.7">GND</text>
<text x="157.4" y="159">GND</text>
<text x="258.7" y="159">Low-Band Port</text>
<text x="274.7" y="160.7">GND</text>
<text x="274.7" y="159">GND</text>
<text x="274.7" y="157.2">GND</text>
<text x="258.7" y="162.5">Common Port</text>
<text x="274.7" y="162.5">GND</text>
<text x="274.7" y="164.3">GND</text>
<text x="144.9" y="187.4">GND4</text>
<text x="150.1" y="191.1" transform="rotate(-90 150.1 191.1)">GND2GND1</text>
<text x="150.6" y="187.4">SIG.</text>
</g>
<g font-size="1.6" fill="#000040">
<text x="85.4" y="132.8">SDR_GRFC14</text>
<text x="187.6" y="155">SDR_GRFC15</text>
</g>
<g font-size="1.3">
<text x="30.8" y="1.3">5</text>
<text x="88.9" y="1.3">4</text>
<text x="147" y="1.3">3</text>
<text x="205" y="1.3">2</text>
<text x="263.1" y="1.3">1</text>
<text x=".5" y="28.4">D</text>
<text x="292.6" y="28.4">D</text>
<text x=".5" y="79.5">C</text>
<text x="292.6" y="79.5">C</text>
<text x=".5" y="130.6">B</text>
<text x="292.6" y="130.6">B</text>
<text x=".5" y="181.7">A</text>
<text x="292.6" y="181.7">A</text>
<text x="30.8" y="207.4">5</text>
<text x="88.9" y="207.4">4</text>
<text x="147" y="207.4">3</text>
<text x="205" y="207.4">2</text>
<text x="263.1" y="207.4">1</text>
</g>
</svg>
